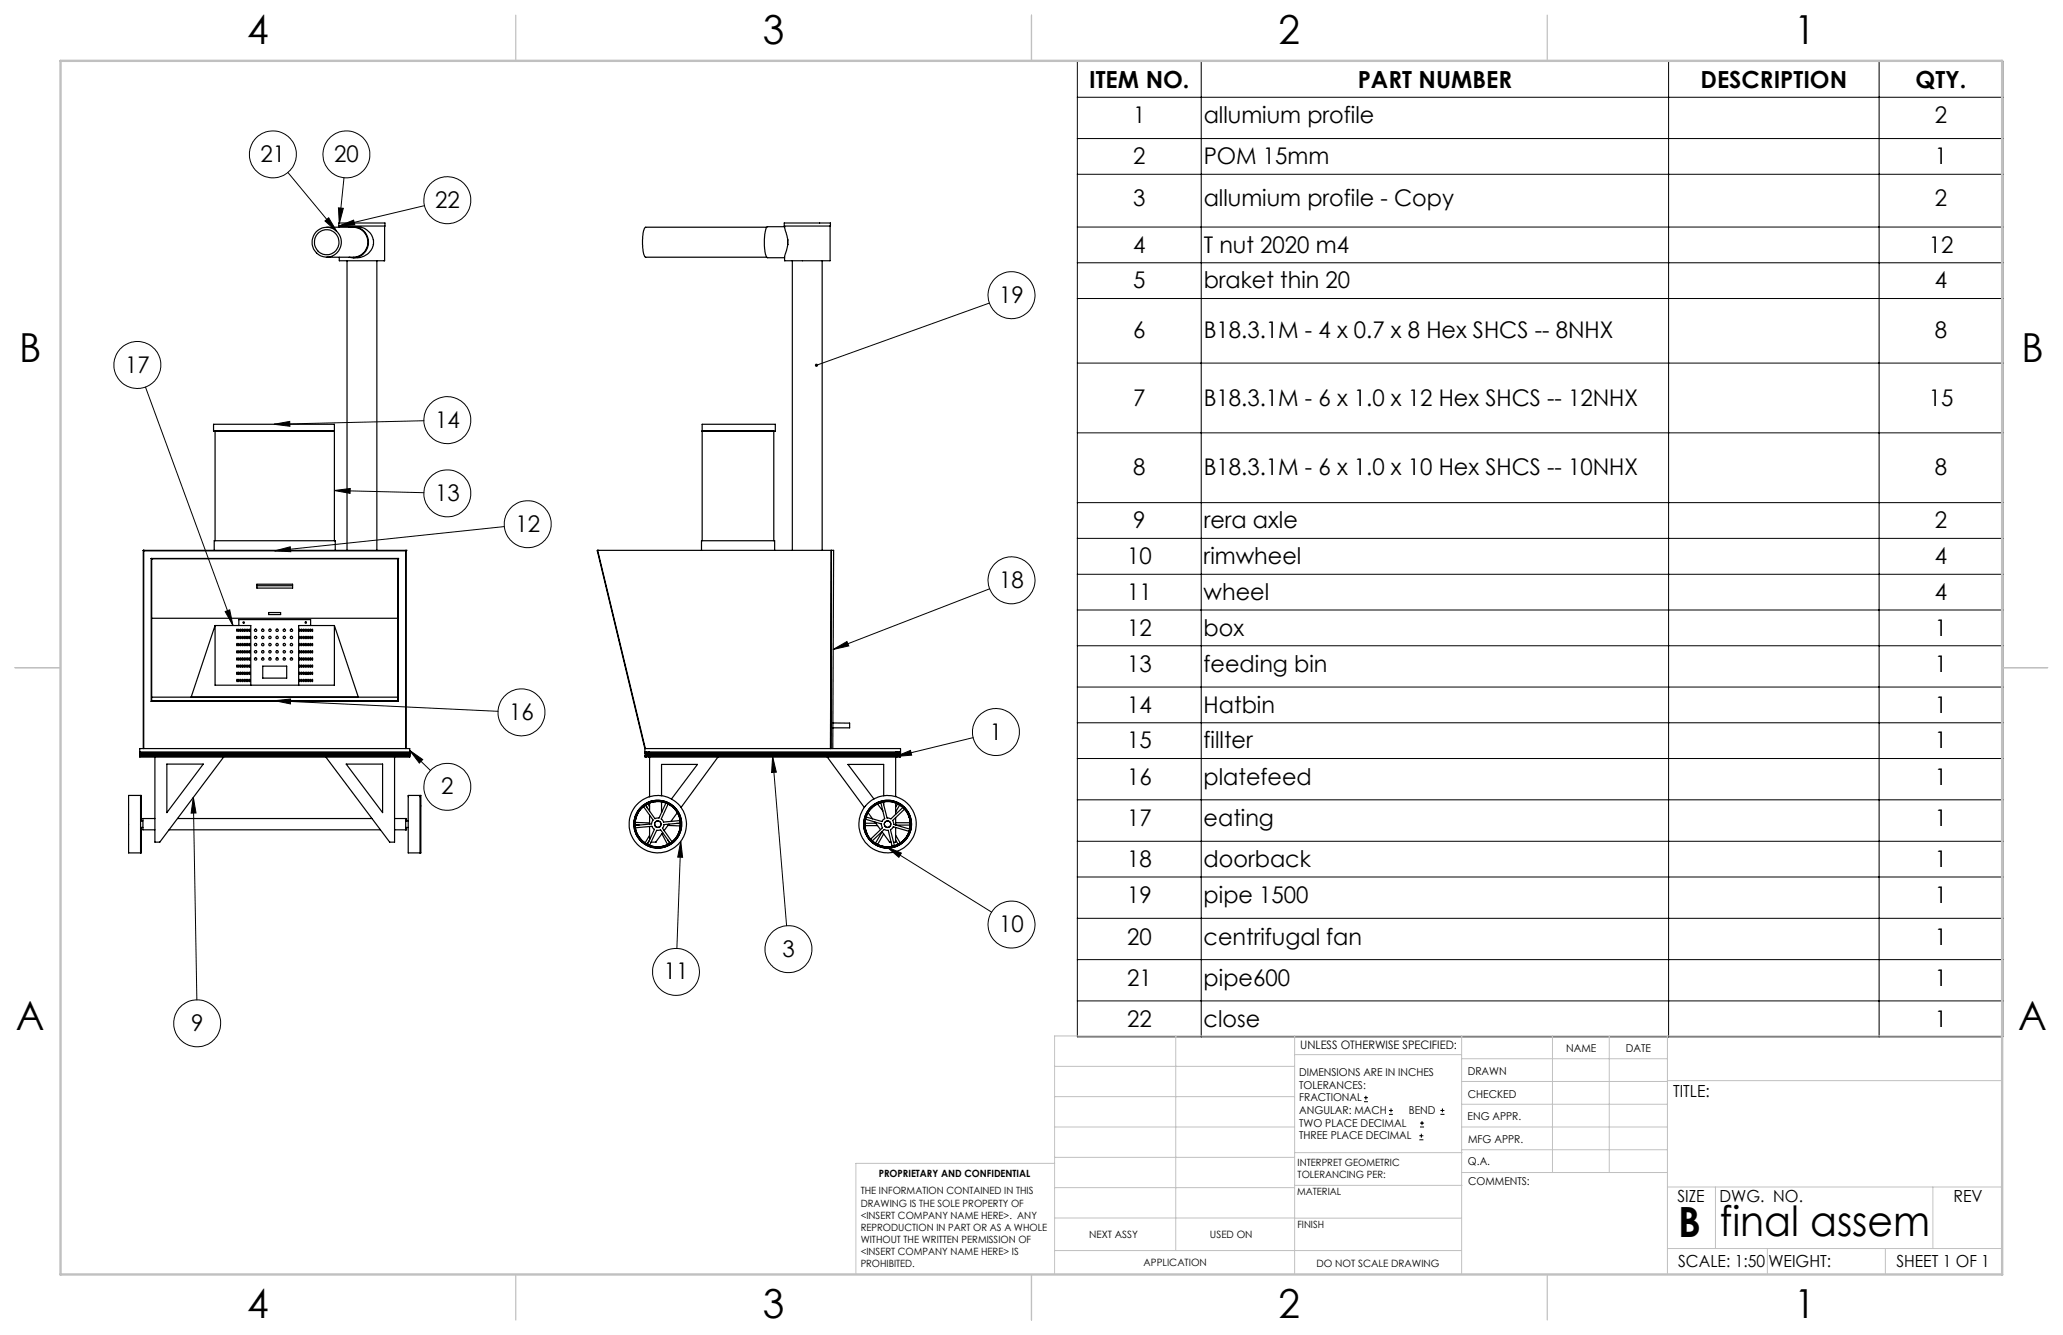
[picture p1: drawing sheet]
<svg xmlns="http://www.w3.org/2000/svg" width="432mm" height="279mm" viewBox="0 0 432 279" stroke-linecap="round" stroke-linejoin="round" font-family="sans-serif">
<g fill="none" stroke="#000" stroke-width=".25">
<path d="M68.4 47.6h5.5a3.1 3.1 0 0 1 3.1 3.1 3.1 3.1 0 0 1-3.1 3.1h-5.5M70.9 46.7h9.7v.6h-9.7zM71 47.3v.3M72.6 54.6v60.6M73.1 47.6a3.2 3.2 0 0 1 4 2.7 3.2 3.2 0 0 1-3.2 3.6M73.1 53.8l.8 .1M73.9 47.4h.9a3.2 3.2 0 0 1 3.1 2.1 3.2 3.2 0 0 1-1 3.7l-1.4 .7h-1.6M78.9 54.6v60.6M80.5 47.3v7.3h-9.5v-.8M160.5 47.6h-25.4a2.9 2.9 0 0 0-.6 2.4v1.2a3.7 3.7 0 0 0 .6 2.6h25.4M164.1 46.7h9.7v.6h-9.7zM164.2 47.3l.7 2.9"/>
<path d="M164.2 47.4h-3.5a4.6 4.6 0 0 0-.7 3.4v.2a3.9 3.9 0 0 0 .7 2.9h3.5M164.9 50.2v1M165.8 54.6v60.6M172.1 54.6v60.6M173.7 47.3v7.3h-9.5v-.9l.7-2.5M70 90.3h-25.3v-1.5h25.3v24.4M70 90.2h-25v23M147 90.3h15.3v-1.5h-15.3v24.4M147 90.2h15v23M30 115.2l.1 .1M30 115.2h.1M30 115.2v41.5"/>
<path d="M30 115.2h55M30.1 115.3v41.4M30.1 115.3h54.8M31.6 116.9h.2M31.6 116.9v29.9M31.6 116.9h51.8M31.8 116.9h.1M31.8 116.9h51.5M31.8 116.9v29.8M44.8 115.2v-2h25.4v2M83.3 116.9h.1M83.3 116.9v29.8"/>
<path d="M83.4 116.9h-.1M83.4 116.9v29.9M84.9 115.3v41.4M85 115.2l-.1 .1M85 115.2h.1M85 115.2v41.5M125.1 115.2h.1M125.1 115.2l-.1 .1 10 41.4M125.1 115.2h49.4l-.2 41.5M125.1 115.2l10 41.5M146.8 115.2v-2h15.3v2M31.8 129.4h51.5"/>
<path d="M45 130.9v12.5h25v-12.5M45 130.9h7.5v12.5M45 130.9l-5 15M49.6 131.7v.5zM49.6 139.2v.5zM49.6 136.2v.5zM49.6 134.7v.4zM49.6 133.2v.5zM49.6 137.7v.5zM50 139.2v.5zM50 131.7v.5zM50 137.7v.5z"/>
<path d="M50 134.7v.4zM50 133.2v.5zM50 136.2v.5zM50 130.9v-1.2h15v1.2M50.3 139.2l.1 .5zM50.4 134.7v.4zM50.4 131.7v.5zM50.4 136.2v.5zM50.4 137.7v.5zM50.4 133.2v.5zM50.7 131.7l.1 .5zM50.7 139.2l.1 .5z"/>
<path d="M50.7 137.7l.1 .5zM50.7 134.7l.1 .4zM50.7 136.2l.1 .5zM50.7 133.2l.1 .5zM51.1 131.7l.1 .5zM51.1 137.7v.5zM51.1 136.2l.1 .5zM51.1 139.2l.1 .5zM51.1 134.7l.1 .4zM51.1 133.2l.1 .5zM51.5 131.7v.5zM51.5 136.2v.5z"/>
<path d="M51.5 134.7v.4zM51.5 139.2v.5zM51.5 137.7v.5zM51.5 133.2v.5zM51.9 131.7v.5zM51.9 134.7v.4zM51.9 139.2v.5zM51.9 136.2v.5zM51.9 137.7v.5zM51.9 133.2v.5zM52.2 139.2l.1 .5zM52.2 131.7l.1 .5z"/>
<path d="M52.2 137.7v.5zM52.2 134.7l.1 .4zM52.2 136.2l.1 .5zM52.2 133.2l.1 .5zM53.8 122.3h7.4v.8h-7.4zM53.8 122.6h7.4M55 139.4h5v2.5h-5zM56.2 128.2h2.5v.4h-2.5zM62.7 131.7l.1 .5zM62.7 139.2l.1 .5zM62.7 137.7l.1 .5zM62.7 134.7l.1 .4z"/>
<path d="M62.7 136.2l.1 .5zM62.7 133.2l.1 .5zM63.1 131.7v.5zM63.1 134.7v.4zM63.1 139.2v.5zM63.1 136.2v.5zM63.1 137.7v.5zM63.1 133.2v.5zM63.5 139.2v.5zM63.5 131.7v.5zM63.5 136.2v.5zM63.5 134.7v.4z"/>
<path d="M63.5 137.7v.5zM63.5 133.2v.5zM63.9 131.7v.5zM63.9 137.7v.5zM63.9 136.2v.5zM63.9 139.2v.5zM63.9 134.7v.4zM63.9 133.2v.5zM64.2 139.2l.1 .5zM64.2 131.7l.1 .5zM64.2 137.7v.5zM64.2 134.7l.1 .4z"/>
<path d="M64.2 136.2l.1 .5zM64.2 133.2l.1 .5zM64.6 139.2l.1 .5zM64.6 134.7l.1 .4zM64.6 131.7l.1 .5zM64.6 136.2l.1 .5zM64.6 137.7v.5zM64.6 133.2l.1 .5zM65 131.7v.5zM65 137.7v.5zM65 139.2v.5zM65 134.7v.4z"/>
<path d="M65 133.2v.5zM65 136.2v.5zM65.3 139.2l.1 .5zM65.4 131.7l-.1 .5zM65.4 136.2v.5zM65.4 134.7l-.1 .4zM65.4 133.2v.5zM65.4 137.7v.5zM70 130.9h-7.5v12.5M70 130.9l5 15M29.2 158.3v.1h56.6v-.1M29.2 157.4v.1"/>
<path d="M29.2 157.8h.1M29.2 157.4v-.7h56.6v.7M29.2 157.5v.8M29.2 157.4h56.6M29.2 157.8h56.6M29.2 157.5h56.6M29.2 158.3h56.6M29.2 158.1h56.6M29.2 158h56.6M31.6 146.8h51.8M31.8 146.7l-.2 .1M31.8 145.9h51.5"/>
<path d="M31.8 146.6h51.5M32.4 158.4v17.8h1l13.4-17.8M34.9 159.9h7.6l-7.6 10.2zM49.6 142.2v.5zM49.6 140.7v.5zM50 142.2v.5zM50 140.7v.5zM50.3 142.2l.1 .5zM50.4 140.7v.5zM50.7 140.7l.1 .5zM50.7 142.2l.1 .5zM51.1 142.2l.1 .5z"/>
<path d="M51.1 140.7v.5zM51.5 142.2v.5zM51.5 140.7v.5zM51.9 142.2v.5zM51.9 140.7v.5zM52.2 142.2l.1 .5zM52.2 140.7v.5zM62.7 142.2l.1 .5zM62.8 140.7v.5zM63.1 142.2v.5zM63.1 140.7v.5zM63.5 142.2v.5z"/>
<path d="M63.5 140.7v.5zM63.9 142.2v.5zM63.9 140.7v.5zM64.2 142.2l.1 .5zM64.2 140.7v.5zM64.6 142.2l.1 .5zM64.6 140.7v.5zM65 142.2v.5zM65 140.7v.5zM65.3 142.2l.1 .5zM65.4 140.7v.5zM68.2 158.4l13.4 17.8h1v-17.8"/>
<path d="M72.5 159.9h7.6v10.2zM83.3 146.7l.1 .1M85.8 157.4v.1M85.8 157.8h.1M85.8 157.5v.8M135 156.7h53.5v.7h-53.5zM135 157.4v.4l.1-.2 .2 .2v.2l-.2 .2-.1-.1v.3h.3l-.1-.1 .1-.2h.3l.2 .2-.2 .1 .4-.1M135.3 157.6h.3M135.3 157.5h-.1l.1 .2h.3l.2-.1-.2-.1M135.3 157.4v.2M135.4 157.8l.2 .2h-.2zM135.6 157.4v.2"/>
<path d="M135.9 157.4l.1 .1M136 157.8h-.3v.2h52M136 157.4v.1M136 158.3v.1M136 157.8h.1M136 157.5h51.5M136 158.4h51.5M136 158.3h51.5M136 157.5v.8M136 158.4v8.3M150.3 158.4l-7.7 10.6M173.1 158.4l7.8 10.6"/>
<path d="M173.8 156.7l.2-41.5v41.5M174.3 151.3h3.5v1h-3.5M187.5 157.4v.1M187.5 158.3v.1M187.5 157.8h.1M187.5 157.8h.2M187.5 157.5v.8M187.5 158.4v8.3M187.6 157.6v.2h-51.7v-.2l-.2 .2 .1 .4 .1-.1h51.7v.1M187.6 158.2h.1M187.6 157.6h.1M187.6 157.6l.2 .2-.2 .4"/>
<path d="M187.7 158h.1M187.7 157.8h.1M187.7 157.8v.1M187.7 157.9v.1M187.8 157.6h.3M187.8 157.5l-.1 .1 .2 .1h.2l.2-.1-.2-.1M187.8 157.4v.2M188.1 157.4v.2M188.4 157.4l.1 .4-.1-.2-.2 .2 .1 .4 .2-.1-.1 .3h-.3l.2-.1-.2-.2-.4 .2 .1 .1-.3-.1M29.4 166.5v12M29.4 171.8h.5M29.4 173.2h.5"/>
<path d="M29.6 171.8v-5.3h-2.7v12h2.7v-5.3M32.4 171.3h-2.5v2.4h2.5M35.4 173.7h44.2M37.1 171.3h40.8M82.6 171.3h2.5v.5M84.9 171.3v2.4M84.9 171.8h.5M84.9 173.2h.5M85.1 173.2v.5h-2.5M85.4 166.5h2.7v12h-2.7zM87.9 166.5v12M132.9 172.8l.1 .4"/>
<path d="M132.9 172.1v.5M132.9 172.6h.9M132.9 172.6v.1M132.9 172.1l3.1 .1M133 173.2l3.5-.3 .5 .7-1.5 3.1M133 173.2a4.6 4.6 0 0 0 2.5 3.5M133.5 170.3l-.6 1.8M133.7 175l.6 .9 .7 .5M134.7 168.8l2 2.8-.3 .8-3.5 .4M134.7 168.8a4.9 4.9 0 0 0-1.8 4M135 176.4l.4 .3M135.1 168.5l-.4 .3"/>
<path d="M135.2 168.5l.4 .7M135.2 168.5h-.1M135.4 176.7h.1M135.5 176.7l.5 .2M135.6 168.2l-.4 .3M135.6 168.2l.4-.1v1.7M135.6 168.2l.4 .7M135.9 176l-.5 .7M136 174.8l-1 1.6M136 170.6v1.9M136 173v2.7M138.5 166.5v-6.5h7.5l-5.5 7.2"/>
<path d="M138.5 167.8v2.2M138.5 174.5l1.2 2.3M138.7 174.3l-1.4 1.9h-1M139.4 168.1l-1.5 3.1-.8 .1-2-2.8M139.4 168.1l.4 .2M139.4 168.1a4.8 4.8 0 0 0-4.3 .4M139.7 176.8l-1.8 .4M139.8 175.8l.4 .7M139.8 172.8l2.6 .1M139.8 168.3l-1.4 3.1 .5 .6 3.5-.3M139.8 168.3a4.6 4.6 0 0 1 2.6 3.4M140 172.5l-1 1.3"/>
<path d="M140.2 176.5l-.5 .3M140.2 176.5h.1M140.3 176.5l-2-2.9-.9 .2-1.4 3.1M140.3 176.5a4.8 4.8 0 0 1-4.3 .4M140.7 176.2l-.4 .3M141.6 172.3l.8 .1M141.8 170.1l-1.4 1.8M142.4 171.7v.6M142.4 172.3l-3.4 .3-.3 .8 2 2.8M142.4 172.3a4.6 4.6 0 0 1-1.7 3.9M142.4 172.4v.5M142.4 172.9l-.5 1.8"/>
<path d="M142.4 172.3v.1M181 172.3v.5M181 172.8l.4 1.5M181 172.8h2.7M181 172.3h2.3M181.1 171.9l-.1 .4M181.2 171.4l3.3 1 .2 .8-2.5 2.4M181.2 171.4a4.9 4.9 0 0 0 1 4.2M181.3 171l-.1 .4M181.7 170.1l.9 1.3M182.2 175.6l.4 .4M182.6 176l2.5-2.4 .8 .2 .8 3.3"/>
<path d="M182.6 176a4.8 4.8 0 0 0 4.1 1.1M182.9 176.2l.3 .3M183.1 172l1.2 1.6M183.2 176.5l.5 .2M183.7 176.7l1.5 .5M183.9 168.1l-.2 .1 1.1 1.5M184.4 168l.8 3.3-.6 .6-3.3-.9M184.4 168a4.6 4.6 0 0 0-3.1 3M184.6 174.1l1.6 2.1h.3M184.6 174.1l-1.4 2.4M184.8 167.9l-.4 .1M184.8 167.9l.9 3.3 .8 .2 2.5-2.4"/>
<path d="M184.8 167.9a4.8 4.8 0 0 1 4.2 1.1M185 174.5l-1.3 2.2M185 166.5v-6.5h-7.5l5.4 7.2M185 167.8v.6M187.2 177l-.5 .1M187.5 173.2v3h-.5M187.5 172.2h3M187.5 174.8l.9 1.6M187.5 175.8l.5 .9M187.5 171.1v1.5M187.5 172.7h3M187.9 168.2l.4 .3"/>
<path d="M187.9 168.2l-.4-.1v2.3M187.9 168.2l-.4 .7M188 176.7l-.4 .2M188.3 168.5l.4 .2M188.3 168.5l-.8 1.4M188.4 176.4l-.4 .3M189 169l.3 .3M189.3 169.3l-2.5 2.4 .3 .8 3.3 1M189.3 169.3a4.7 4.7 0 0 1 1.1 4.2M189.5 175.4l-1.1 1M190.1 170.7l.4 1.5M190.3 174l-3.3-1-.6 .6 .8 3.4"/>
<path d="M190.3 174a4.8 4.8 0 0 1-3.1 3M190.4 173.5l-.1 .5M190.5 172.2v.5M190.5 172.7v.4"/>
<circle cx="68.3" cy="50.7" r="3.1"/>
<circle cx="68.3" cy="50.7" r="2.59"/>
<circle cx="51" cy="130.3" r=".15"/>
<circle cx="53.5" cy="131.9" r=".25"/>
<circle cx="53.5" cy="134.9" r=".25"/>
<circle cx="53.5" cy="133.4" r=".24"/>
<circle cx="53.5" cy="136.4" r=".24"/>
<circle cx="53.5" cy="137.9" r=".25"/>
<circle cx="55" cy="131.9" r=".26"/>
<circle cx="55" cy="134.9" r=".26"/>
<circle cx="55" cy="136.4" r=".25"/>
<circle cx="55" cy="133.4" r=".25"/>
<circle cx="55" cy="137.9" r=".26"/>
<circle cx="56.5" cy="131.9" r=".25"/>
<circle cx="56.5" cy="134.9" r=".25"/>
<circle cx="56.5" cy="136.4" r=".24"/>
<circle cx="56.5" cy="133.4" r=".24"/>
<circle cx="56.5" cy="137.9" r=".25"/>
<circle cx="58" cy="131.9" r=".26"/>
<circle cx="58" cy="134.9" r=".26"/>
<circle cx="58" cy="136.4" r=".25"/>
<circle cx="58" cy="133.4" r=".25"/>
<circle cx="58" cy="137.9" r=".26"/>
<circle cx="59.5" cy="131.9" r=".25"/>
<circle cx="59.5" cy="134.9" r=".25"/>
<circle cx="59.5" cy="136.4" r=".24"/>
<circle cx="59.5" cy="133.4" r=".24"/>
<circle cx="59.5" cy="137.9" r=".25"/>
<circle cx="61" cy="131.9" r=".26"/>
<circle cx="61" cy="134.9" r=".26"/>
<circle cx="61" cy="136.4" r=".25"/>
<circle cx="61" cy="133.4" r=".25"/>
<circle cx="61" cy="137.9" r=".26"/>
<circle cx="64" cy="130.3" r=".14"/>
<circle cx="188" cy="157.9" r=".11"/>
<circle cx="137.7" cy="172.5" r="6"/>
<circle cx="137.7" cy="172.5" r="5"/>
<circle cx="137.7" cy="172.5" r="4.8"/>
<circle cx="137.7" cy="172.5" r=".67"/>
<circle cx="137.7" cy="172.5" r=".68"/>
<circle cx="185.8" cy="172.5" r="6"/>
<circle cx="185.8" cy="172.5" r=".68"/>
<circle cx="185.8" cy="172.5" r="4.7"/>
<circle cx="185.8" cy="172.5" r="5"/>
</g>
<g fill="none" stroke="#000" stroke-width=".21">
<path d="M225.5 12.8h193.7v204.2h-193.7zM251.4 12.8v204.2M349.2 12.8v204.2M393.3 12.8v204.2M60.3 36.1l10.2 12.3M72 37.2l-1 9.6M225.5 20.4h193.7M225.5 29h193.7M225.5 36.5h193.7M68 46.2l.8-.6 1.7 2.8zM70.8 43.5l1.1 .1-.9 3.2zM70.9 47.3l3.1-1.2 .3 1z"/>
<path d="M88.9 43l-18 4.3M225.5 47.5h193.7M225.5 55h193.7M207.1 63.4l-36.2 13M225.5 62.5h193.7M225.5 76h193.7M30.4 81l18.4 49.9M57.4 88.8l3.2-.6 .1 1zM88.7 88.1l-31.3 .7M225.5 90.6h193.7M57.5 115.3l3.2-.9 .2 1.1zM70 102.7l3.3-.5v1.1z"/>
<path d="M70 102.7l18.7 .4M105.6 110.2l-48.1 5.1M225.5 105.2h193.7M225.5 112.7h193.7M47.1 128l1-.4 .7 3.3zM174.4 135.9l2.9-1.6 .4 .9zM207.2 123.2l-32.8 12.7M225.5 120.2h193.7M225.5 127.7h193.7M225.5 135.1h193.7M57.5 146.6l3.3-.3v1zM57.5 146.6l46.7 2.3"/>
<path d="M85.8 157.1l2.7 1.9-.7 .7zM85.8 157.1l4.3 4.2M161.7 158.3l.8 3.3-1 .1zM161.7 158.3l2.9 35.4M187.5 158.3l3.1-1.2 .2 .9zM203.7 154.4l-16.2 3.9M225.5 143.8h193.7M225.5 151.3h193.7M225.5 158.8h193.7M40.5 166.9l.5 3.2-1 .1zM40.5 166.9l.7 42.4M142.5 176.1l.4 3.3h-1z"/>
<path d="M142.5 176.1l-.8 22.4M185.6 177.2l21.9 13.7M185.6 177.2l3.1 1.3-.6 .9zM225.5 167.4h193.7M225.5 176.1h193.7M225.5 183.6h193.7M225.5 192.2h193.7M225.5 200.8h193.7M225.5 209.5h193.7M285.5 230.6h.8M285.5 229.7h.8M285.9 229.3v.9"/>
<path d="M290.7 233.2h.8M290.7 232.4h.8M291.1 232v.8M297.1 238.5h.8M297.1 237.7h.8M297.2 235.9h.9M297.2 235.1h.9M297.5 237.3v.8M297.6 234.6v.9M301.5 233.2h.8M301.5 232.4h.8M301.9 232v.8"/>
<circle cx="57.1" cy="32.3" r="4.9"/>
<circle cx="72.5" cy="32.3" r="4.9"/>
<circle cx="93.6" cy="41.9" r="4.9"/>
<circle cx="28.8" cy="76.4" r="4.9"/>
<circle cx="211.7" cy="61.8" r="4.9"/>
<circle cx="93.6" cy="87.9" r="4.9"/>
<circle cx="93.6" cy="103.3" r="4.9"/>
<circle cx="110.4" cy="109.7" r="4.9"/>
<circle cx="211.7" cy="121.4" r="4.9"/>
<circle cx="109.2" cy="149.1" r="4.9"/>
<circle cx="208.5" cy="153.2" r="4.9"/>
<circle cx="93.6" cy="164.7" r="4.9"/>
<circle cx="165" cy="198.6" r="4.9"/>
<circle cx="211.7" cy="193.5" r="4.9"/>
<circle cx="41.3" cy="214.2" r="4.9"/>
<circle cx="141.5" cy="203.4" r="4.9"/>
</g>
<g fill="none" stroke="#c0c0c0" stroke-width=".21">
<path d="M246.1 216.8v44.9M271 216.8v49.9M305.9 216.8v49.9M324.9 216.8v28.6M336.8 216.8v28.6M349 216.8v49.9M419.1 216.8h-198.4v49.9M220.7 235.9h50.3M220.7 229.5h50.3M220.7 223.2h50.3M271 220.7h34.9M305.9 231.1h43.1"/>
<path d="M305.9 226.3h43.1M305.9 221.6h43.1M305.9 235.9h43.1M349 226.2h70.1M220.7 254.9l85.2 .1M220.7 248.6h50.3M220.7 242.2h50.3M220.7 243.5h-41.6v23.2M271 248.1h35M271 241.2h35M305.9 240.6h43.1M306 245.4h43"/>
<path d="M349 248.4h70.1M359.1 248.4v12.9M404.6 248.4v12.9M220.7 261.7h85.2M349 261.3h70.1M369.9 261.3v5.4M394.6 261.3v5.4"/>
</g>
<path d="M108 3.2v9.5M215.9 3.2v9.5M323.8 3.2v9.5M3.1 139.7h9.6M419.1 139.7h9.5M108 266.7v9.6M215.9 266.7v9.6M323.8 266.7v9.6" fill="none" stroke="#c0c0c0" stroke-width=".25"/>
<path d="M12.7 12.7h406.4v254h-406.4z" fill="none" stroke="#c0c0c0" stroke-width=".5"/>
<path d="M68 46.2l.8-.6 1.7 2.8zM70.8 43.5l1.1 .1-.9 3.2zM70.9 47.3l3.1-1.2 .3 1zM57.4 88.8l3.2-.6 .1 1zM70 102.7l3.3-.5v1.1zM57.5 115.3l3.2-.9 .2 1.1zM57.5 146.6l3.3-.3v1zM85.8 157.1l2.7 1.9-.7 .7zM40.5 166.9l.5 3.2-1 .1zM47.1 128l1-.4 .7 3.3zM174.4 135.9l2.9-1.6 .4 .9zM187.5 158.3l3.1-1.2 .2 .9zM185.6 177.2l3.1 1.3-.6 .9zM161.7 158.3l.8 3.3-1 .1zM142.5 176.1l.4 3.3h-1zM170.7 76.2l-.1 .4 .3-.2-.3 .2a.34 .34 0 0 0 .4 .1 .34 .34 0 0 0 .2-.5 .34 .34 0 0 0-.5 0z" fill="#000"/>
<g font-size="8.7">
<text x="351.3" y="258.9">B</text>
<text x="360" y="258.8">final assem</text>
</g>
<g font-size="8.4">
<text x="51.7" y="9.2">4</text>
<text x="159.7" y="9.2">3</text>
<text x="267.6" y="9.2">2</text>
<text x="375.6" y="9.2">1</text>
<text x="4" y="75.9">B</text>
<text x="423.1" y="75.9">B</text>
<text x="3.3" y="215.6">A</text>
<text x="422.4" y="215.6">A</text>
<text x="51.7" y="275.9">4</text>
<text x="159.7" y="275.9">3</text>
<text x="267.6" y="275.9">2</text>
<text x="375.6" y="275.9">1</text>
</g>
<g font-size="4.9">
<text x="228" y="18.4">ITEM NO.</text>
<text x="284.2" y="18.4">PART NUMBER</text>
<text x="355.9" y="18.4">DESCRIPTION</text>
<text x="401" y="18.4">QTY.</text>
</g>
<g font-size="4.8">
<text x="237.2" y="25.8">1</text>
<text x="251.9" y="25.8">allumium profile</text>
<text x="405" y="25.8">2</text>
<text x="54.5" y="33.9">21</text>
<text x="69.9" y="33.9">20</text>
<text x="237.2" y="34.3">2</text>
<text x="251.9" y="34.3">POM 15mm</text>
<text x="405" y="34.3">1</text>
<text x="91.1" y="43.5">22</text>
<text x="237.2" y="43.2">3</text>
<text x="251.9" y="43.2">allumium profile - Copy</text>
<text x="405" y="43.2">2</text>
<text x="237.2" y="52.9">4</text>
<text x="251.9" y="52.9">T nut 2020 m4</text>
<text x="403.7" y="52.9">12</text>
<text x="209.1" y="63.4">19</text>
<text x="237.2" y="60.4">5</text>
<text x="251.9" y="60.4">braket thin 20</text>
<text x="405" y="60.4">4</text>
<text x="237.2" y="70.8">6</text>
<text x="251.9" y="70.8">B18.3.1M - 4 x 0.7 x 8 Hex SHCS -- 8NHX</text>
<text x="405" y="70.8">8</text>
<text x="26.2" y="78">17</text>
<text x="91.1" y="89.5">14</text>
<text x="237.2" y="84.9">7</text>
<text x="251.9" y="84.9">B18.3.1M - 6 x 1.0 x 12 Hex SHCS -- 12NHX</text>
<text x="403.7" y="84.9">15</text>
<text x="237.2" y="99.5">8</text>
<text x="251.9" y="99.5">B18.3.1M - 6 x 1.0 x 10 Hex SHCS -- 10NHX</text>
<text x="405" y="99.5">8</text>
<text x="91.1" y="104.8">13</text>
<text x="107.9" y="111.3">12</text>
<text x="237.2" y="110.6">9</text>
<text x="251.9" y="110.6">rera axle</text>
<text x="405" y="110.6">2</text>
<text x="235.9" y="118.1">10</text>
<text x="251.9" y="118.1">rimwheel</text>
<text x="405" y="118.1">4</text>
<text x="209.1" y="123">18</text>
<text x="235.9" y="125.5">11</text>
<text x="251.9" y="125.5">wheel</text>
<text x="405" y="125.5">4</text>
<text x="235.9" y="133">12</text>
<text x="251.9" y="133">box</text>
<text x="405" y="133">1</text>
<text x="235.9" y="140.6">13</text>
<text x="251.9" y="140.6">feeding bin</text>
<text x="405" y="140.6">1</text>
<text x="235.9" y="149.2">14</text>
<text x="251.9" y="149.2">Hatbin</text>
<text x="405" y="149.2">1</text>
<text x="106.6" y="150.7">16</text>
<text x="207.2" y="154.8">1</text>
<text x="235.9" y="156.6">15</text>
<text x="251.9" y="156.6">fillter</text>
<text x="405" y="156.6">1</text>
<text x="92.4" y="166.3">2</text>
<text x="235.9" y="164.3">16</text>
<text x="251.9" y="164.3">platefeed</text>
<text x="405" y="164.3">1</text>
<text x="235.9" y="172.9">17</text>
<text x="251.9" y="172.9">eating</text>
<text x="405" y="172.9">1</text>
<text x="235.9" y="181.4">18</text>
<text x="251.9" y="181.4">doorback</text>
<text x="405" y="181.4">1</text>
<text x="235.9" y="189">19</text>
<text x="251.9" y="189">pipe 1500</text>
<text x="405" y="189">1</text>
<text x="209.1" y="195.1">10</text>
<text x="235.9" y="197.7">20</text>
<text x="251.9" y="197.7">centrifugal fan</text>
<text x="405" y="197.7">1</text>
<text x="163.8" y="200.2">3</text>
<text x="138.9" y="205">11</text>
<text x="235.9" y="206.3">21</text>
<text x="251.9" y="206.3">pipe600</text>
<text x="405" y="206.3">1</text>
<text x="40" y="215.8">9</text>
<text x="235.9" y="214.9">22</text>
<text x="251.9" y="214.9">close</text>
<text x="405" y="214.9">1</text>
</g>
<g font-size="3.5">
<text x="350.2" y="229.5">TITLE:</text>
<text x="351.1" y="251.5">SIZE</text>
<text x="359.9" y="251.6">DWG. NO.</text>
<text x="408.9" y="251.7">REV</text>
<text x="351.2" y="265.1">SCALE: 1:50</text>
<text x="370.1" y="265.2">WEIGHT:</text>
<text x="396.9" y="265.1">SHEET 1 OF 1</text>
</g>
<text font-size="2.4" x="272.2" y="219.6">UNLESS OTHERWISE SPECIFIED:</text>
<g font-size="2.3">
<text x="327.8" y="220.1">NAME</text>
<text x="340.3" y="220.1">DATE</text>
<text x="271.9" y="225.2">DIMENSIONS ARE IN INCHES</text>
<text x="271.9" y="227.9">TOLERANCES:</text>
<text x="307.2" y="224.9">DRAWN</text>
<text x="271.9" y="230.5">FRACTIONAL</text>
<text x="271.9" y="233.2">ANGULAR: MACH</text>
<text x="294.9" y="233.2">BEND</text>
<text x="307.3" y="229.8">CHECKED</text>
<text x="271.9" y="235.8">TWO PLACE DECIMAL</text>
<text x="271.9" y="238.5">THREE PLACE DECIMAL</text>
<text x="307.2" y="234.4">ENG APPR.</text>
<text x="307.3" y="239.2">MFG APPR.</text>
<text x="307.3" y="243.9">Q.A.</text>
<text x="307.3" y="248.1">COMMENTS:</text>
</g>
<g font-size="2.1">
<text x="271.6" y="244.1">INTERPRET GEOMETRIC</text>
<text x="180.2" y="250">THE INFORMATION CONTAINED IN THIS</text>
<text x="183.9" y="246.4">PROPRIETARY AND CONFIDENTIAL</text>
<text x="271.5" y="250.1">MATERIAL</text>
<text x="271.6" y="246.6">TOLERANCING PER:</text>
<text x="180.2" y="252.5">DRAWING IS THE SOLE PROPERTY OF</text>
<text x="180.2" y="255">&lt;INSERT COMPANY NAME HERE&gt;. ANY</text>
<text x="180.2" y="257.6">REPRODUCTION IN PART OR AS A WHOLE</text>
<text x="271.5" y="257">FINISH</text>
<text x="180.2" y="260.1">WITHOUT THE WRITTEN PERMISSION OF</text>
<text x="180.2" y="262.6">&lt;INSERT COMPANY NAME HERE&gt; IS</text>
<text x="227.9" y="259.2">NEXT ASSY</text>
<text x="253.3" y="259.2">USED ON</text>
<text x="180.2" y="265.1">PROHIBITED.</text>
<text x="239.3" y="265">APPLICATION</text>
<text x="275.5" y="265.1">DO NOT SCALE DRAWING</text>
</g>
</svg>
